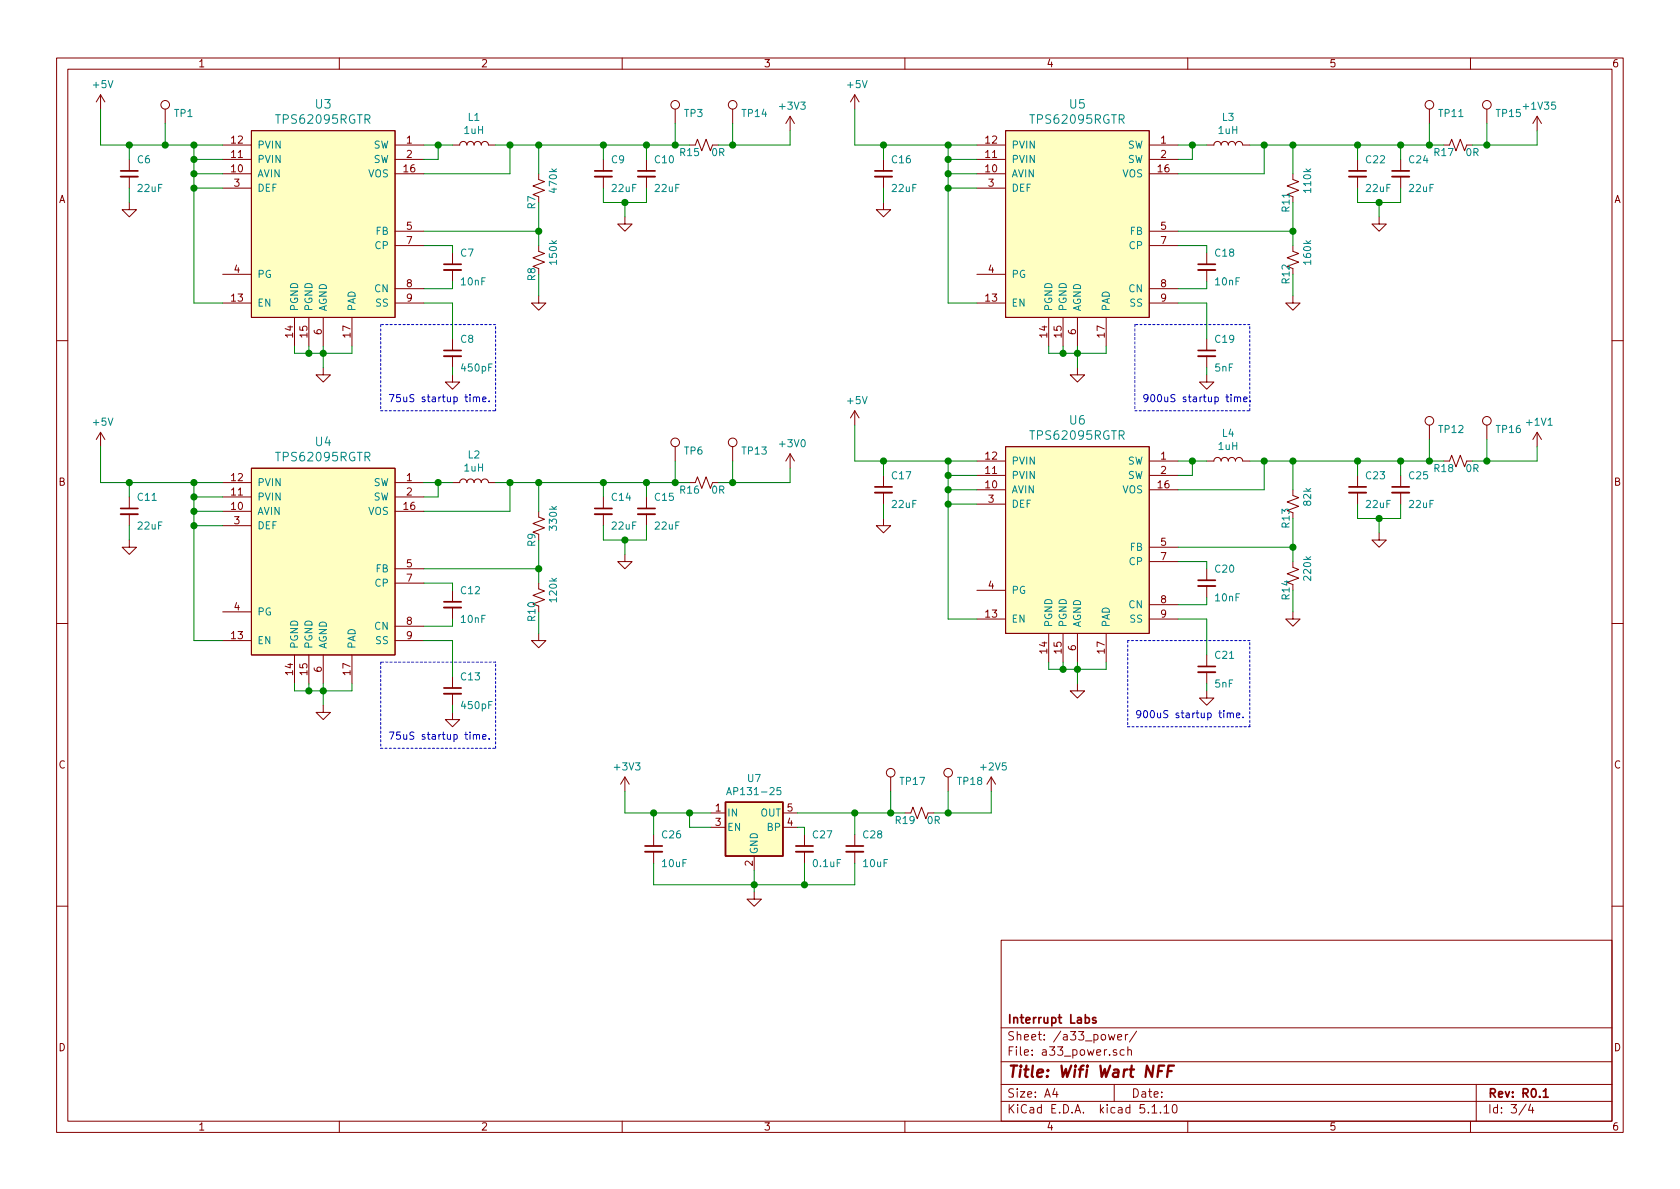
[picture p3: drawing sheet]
<svg xmlns="http://www.w3.org/2000/svg" width="297mm" height="210mm" viewBox="0 0 297 210" stroke-linecap="round" stroke-linejoin="round" font-family="sans-serif">
<g fill="none" stroke="#840000" stroke-width=".18">
<path d="M10 10.3h277v189.9h-277zM12 12.2h273v186.1h-273zM17.8 16.8l-.8 1.2M17.8 16.8v2.5M17.8 16.8l.7 1.2M29.2 19.3v2.5M60 10.3v1.9M110 10.3v1.9M119.4 19.3v2.5M129.5 19.3v2.5M151.1 16.8v2.5M151.1 16.8l-.7 1.2"/>
<path d="M151.1 16.8l.8 1.2M160 10.3v1.9M210 10.3v1.9M252.7 19.3v2.5M260 10.3v1.9M262.9 19.3v2.5M22.9 35.8v1.3h1.2l-1.2 1.2-1.3-1.2h1.3M22.9 28.2v2M22.9 31.2v2.1M39.4 25.6h5M39.4 30.7h5M39.4 28.2h5"/>
<path d="M39.4 33.3h5M44.4 23.1h25.4v33h-25.4zM69.8 25.6h5.1M69.8 30.7h5.1M69.8 28.2h5.1M80 25.6h1.3a.63 .63 0 0 1 .6-.6 .63 .63 0 0 1 .6 .6 .63 .63 0 0 1 .7-.6 .63 .63 0 0 1 .6 .6 .63 .63 0 0 1 .7-.6 .63 .63 0 0 1 .6 .6 .63 .63 0 0 1 .6-.6 .63 .63 0 0 1 .7 .6h1.2M95.2 30.7v1l1.1 .4-2.1 .8 2.1 .7-2.1 .8 1 .4M106.7 28.2v2M106.7 31.2v2.1M110.5 38.3v1.3h1.3l-1.3 1.3-1.3-1.3h1.3M114.3 28.2v2M114.3 31.2v2.1"/>
<path d="M121.9 25.6h1l.4-1 .8 2.1 .7-2.1 .8 2.1 .4-1.1h1M139.7 20.6v2.5M139.7 20.6l-.8 1.2M139.7 20.6l.8 1.2M156.2 35.8v1.3h1.3l-1.3 1.2-1.3-1.2h1.3M156.2 28.2v2M156.2 31.2v2.1M172.7 25.6h5.1M172.7 30.7h5.1M172.7 28.2h5.1M172.7 33.3h5.1M177.8 23.1h25.4v33h-25.4z"/>
<path d="M203.2 25.6h5.1M203.2 30.7h5.1M203.2 28.2h5.1M213.4 25.6h1.2a.63 .63 0 0 1 .7-.6 .63 .63 0 0 1 .6 .6 .63 .63 0 0 1 .6-.6 .63 .63 0 0 1 .7 .6 .63 .63 0 0 1 .6-.6 .63 .63 0 0 1 .6 .6 .63 .63 0 0 1 .7-.6 .63 .63 0 0 1 .6 .6h1.3M228.6 30.7v1l1 .4-2 .8 2 .7-2 .8 1 .4M240 28.2v2M240 31.2v2.1M243.8 38.3v1.3h1.3l-1.3 1.3-1.2-1.3h1.2M247.6 28.2v2M247.6 31.2v2.1M255.3 25.6h1l.4-1 .7 2.1 .8-2.1 .8 2.1 .3-1.1h1M271.8 20.6l-.8 1.2"/>
<path d="M271.8 20.6v2.5M271.8 20.6l.7 1.2M39.4 53.6h5M39.4 48.5h5M52.1 56.1v5.1M54.6 56.1v5.1M57.1 56.1v5.1M62.2 56.1v5.1M69.8 53.6h5.1M69.8 40.9h5.1M69.8 43.4h5.1M69.8 51h5.1"/>
<path d="M80 44.7v2M80 47.7v2.1M80 59.9v2.1M95.2 52.3v1.3h1.3l-1.3 1.3-1.2-1.3h1.2M95.2 43.4v1l1.1 .4-2.1 .8 2.1 .7-2.1 .8 1 .4M172.7 53.6h5.1M172.7 48.5h5.1M185.4 56.1v5.1M188 56.1v5.1M190.5 56.1v5.1M195.6 56.1v5.1M203.2 53.6h5.1"/>
<path d="M203.2 40.9h5.1M203.2 43.4h5.1M203.2 51h5.1M213.4 44.7v2M213.4 47.7v2.1M213.4 59.9v2.1M228.6 52.3v1.3h1.3l-1.3 1.3-1.3-1.3h1.3M228.6 43.4v1l1 .4-2 .8 2 .7-2 .8 1 .4M10 60.2h2M17.8 76.4v2.6M17.8 76.4l-.8 1.3M17.8 76.4l.7 1.3"/>
<path d="M57.1 65v1.3h1.3l-1.3 1.3-1.2-1.3h1.2M80 66.3v1.3h1.3l-1.3 1.2-1.3-1.2h1.3M80 63v2M119.4 79v2.5M129.5 79v2.5M151.1 72.6l-.7 1.3M151.1 72.6v2.6M151.1 72.6l.8 1.3M177.8 79h25.4v33h-25.4zM190.5 65v1.3h1.3l-1.3 1.3-1.3-1.3h1.3M213.4 66.3v1.3h1.2l-1.2 1.2-1.3-1.2h1.3M213.4 63v2"/>
<path d="M252.7 75.2v2.5M262.9 75.2v2.5M271.8 76.4v2.6M271.8 76.4l-.8 1.3M271.8 76.4l.7 1.3M285 60.2h2M22.9 95.5v1.3h1.2l-1.2 1.2-1.3-1.2h1.3M22.9 87.9v2M22.9 90.9v2.1M39.4 85.3h5M39.4 90.4h5M39.4 87.9h5"/>
<path d="M39.4 93h5M44.4 82.8h25.4v33h-25.4zM69.8 85.3h5.1M69.8 90.4h5.1M69.8 87.9h5.1M80 85.3h1.3a.63 .63 0 0 1 .6-.6 .63 .63 0 0 1 .6 .6 .63 .63 0 0 1 .7-.6 .63 .63 0 0 1 .6 .6 .63 .63 0 0 1 .7-.6 .63 .63 0 0 1 .6 .6 .63 .63 0 0 1 .6-.6 .63 .63 0 0 1 .7 .6h1.2M95.2 90.4v1l1.1 .4-2.1 .8 2.1 .7-2.1 .8 1 .4M106.7 87.9v2M106.7 90.9v2.1M110.5 98v1.3h1.3l-1.3 1.3-1.3-1.3h1.3M114.3 87.9v2M114.3 90.9v2.1"/>
<path d="M121.9 85.3h1l.4-1 .8 2.1 .7-2.1 .8 2.1 .4-1.1h1M139.7 80.3l-.8 1.2M139.7 80.3v2.5M139.7 80.3l.8 1.2M156.2 91.7v1.3h1.3l-1.3 1.2-1.3-1.2h1.3M156.2 84.1v2M156.2 87.1v2M172.7 81.5h5.1M172.7 86.6h5.1M172.7 84.1h5.1M172.7 89.1h5.1M203.2 81.5h5.1"/>
<path d="M203.2 86.6h5.1M203.2 84.1h5.1M203.2 96.8h5.1M203.2 99.3h5.1M213.4 81.5h1.2a.63 .63 0 0 1 .7-.6 .63 .63 0 0 1 .6 .6 .63 .63 0 0 1 .6-.6 .63 .63 0 0 1 .7 .6 .63 .63 0 0 1 .6-.6 .63 .63 0 0 1 .6 .6 .63 .63 0 0 1 .7-.6 .63 .63 0 0 1 .6 .6h1.3M228.6 86.6v1l1 .4-2 .8 2 .7-2 .8 1 .4M228.6 99.3v1l1 .4-2 .8 2 .7-2 .8 1 .4M240 84.1v2M240 87.1v2M243.8 94.2v1.3h1.3l-1.3 1.3-1.2-1.3h1.2M247.6 84.1v2M247.6 87.1v2"/>
<path d="M255.3 81.5h1l.4-1 .7 2 .8-2 .8 2 .3-1h1M10 110.3h2M39.4 113.3h5M39.4 108.2h5M52.1 115.8v5.1M54.6 115.8v5.1M57.1 115.8v5.1M62.2 115.8v5.1M69.8 113.3h5.1M69.8 100.6h5.1M69.8 103.1h5.1M69.8 110.7h5.1"/>
<path d="M80 104.4v2M80 107.4v2.1M80 119.6v2.1M95.2 103.1v1l1.1 .4-2.1 .8 2.1 .7-2.1 .8 1 .4M95.2 112v1.3h1.3l-1.3 1.2-1.2-1.2h1.2M172.7 109.5h5.1M172.7 104.4h5.1M185.4 112v5.1M188 112v5.1M190.5 112v5.1M195.6 112v5.1M203.2 109.5h5.1"/>
<path d="M203.2 106.9h5.1M213.4 100.6v2M213.4 103.6v2.1M213.4 115.8v2.1M213.4 118.9v2M228.6 108.2v1.3h1.3l-1.3 1.2-1.3-1.2h1.3M285 110.3h2M57.1 124.7v1.3h1.3l-1.3 1.2-1.2-1.2h1.2M80 126v1.2h1.3l-1.3 1.3-1.3-1.3h1.3M80 122.7v2M110.5 137.4l-.8 1.3M110.5 137.4v2.5"/>
<path d="M110.5 137.4l.8 1.3M157.5 137.4v2.5M167.6 137.4v2.5M175.3 137.4l-.8 1.3M175.3 137.4v2.5M175.3 137.4l.7 1.3M190.5 120.9v1.3h1.3l-1.3 1.2-1.3-1.2h1.3M213.4 122.2v1.2h1.2l-1.2 1.3-1.3-1.3h1.3M115.6 147.6v2M115.6 150.6v2M125.7 143.8h2.6M125.7 146.3h2.6"/>
<path d="M133.3 157.7v1.3h1.3l-1.3 1.3-1.2-1.3h1.2M133.3 151.4v2.5M138.4 143.8h2.6M138.4 146.3h2.6M142.2 147.6v2M142.2 150.6v2M151.1 147.6v2M151.1 150.6v2M160 143.8h1l.4-1.1 .8 2.1 .7-2.1 .8 2.1 .4-1h1M10 160.2h2M177 166.3h108v32h-108zM285 160.2h2"/>
<path d="M60 198.3v1.9M110 198.3v1.9M160 198.3v1.9M177 194.8h108M177 191.8h108M177 187.8h108M177 181.8h108M186.5 192.5l-.4 1h1M186.8 193v1M196 182.9l.3 1 .2-.7 .3 .7 .3-1M197 191.8v3M197.4 185.7a.37 .37 0 0 0-.6 .1l.1 .2 .5 .2 .1 .1-.2 .3-.5-.1"/>
<path d="M197.6 183.4l.7-.1v-.3l-.5-.1-.2 .2 .1 .7h.6M198.8 185.7l-.5-.1-.3 .3 .1 .6 .2 .1 .5-.1M199 182.9v1M199.4 185.7h.1a.37 .37 0 0 1 .6 .1v.8M199.4 182.9l-.3 .1-.1 .2M199.4 185.1v1.5M201 182.3l-1.3 2M203.7 195.8l.4-.5v1.5M203.7 196.8h.8M205.2 196.7v.1M205.8 195.8l.4-.5v1.5M205.8 196.8h.9"/>
<path d="M207.5 195.4l.2-.1a.94 .94 0 0 1 0 1.5h-.1a1 1 0 0 1-.1-1.4zM210 198.3v1.9M260 198.3v1.9M261 191.8v6.5M269.8 195.2l-1.2 2M270.6 195.2l-.3 1.1h.9M271 195.8v1"/>
<circle cx="29.2" cy="18.5" r=".76"/>
<circle cx="119.4" cy="18.5" r=".76"/>
<circle cx="129.5" cy="18.5" r=".76"/>
<circle cx="252.7" cy="18.5" r=".76"/>
<circle cx="262.9" cy="18.5" r=".76"/>
<circle cx="119.4" cy="78.2" r=".76"/>
<circle cx="129.5" cy="78.2" r=".76"/>
<circle cx="252.7" cy="74.4" r=".76"/>
<circle cx="262.9" cy="74.4" r=".76"/>
<circle cx="157.5" cy="136.6" r=".76"/>
<circle cx="167.6" cy="136.6" r=".76"/>
</g>
<g fill="none" stroke="#840000" stroke-width=".3">
<path d="M21.3 30.2h3.1M105.2 30.2h3M112.8 30.2h3M154.7 30.2h3M238.5 30.2h3.1M246.1 30.2h3.1M78.5 46.7h3M211.8 46.7h3.1M78.5 62h3M211.8 62h3.1M21.3 89.9h3.1M105.2 89.9h3"/>
<path d="M112.8 89.9h3M154.7 86.1h3M238.5 86.1h3.1M246.1 86.1h3.1M78.5 106.4h3M211.8 117.9h3.1M211.8 102.6h3.1M78.5 121.7h3M114 149.6h3.1M140.7 149.6h3.1M149.6 149.6h3.1M193.8 180a.37 .37 0 0 0-.6 .1v.3l.6 .1v.1l-.2 .3-.4-.1"/>
<path d="M272.9 193l.4-.5v1.5M272.9 194h.8"/>
</g>
<path d="M204.8 189.4h.6M205.8 188.4h-.9l-.3 2M206.5 189.4h.7M207.6 188.4h-1l-.3 2" fill="none" stroke="#840000" stroke-width=".41"/>
<g fill="none" stroke="#840000" stroke-width=".33">
<path d="M21.3 31.2h3.1M105.2 31.2h3M112.8 31.2h3M154.7 31.2h3M238.5 31.2h3.1M246.1 31.2h3.1M78.5 47.7h3M211.8 47.7h3.1M78.5 63h3M211.8 63h3.1M21.3 90.9h3.1M105.2 90.9h3"/>
<path d="M112.8 90.9h3M154.7 87.1h3M238.5 87.1h3.1M246.1 87.1h3.1M78.5 107.4h3M211.8 118.9h3.1M211.8 103.6h3.1M78.5 122.7h3M114 150.6h3.1M140.7 150.6h3.1M149.6 150.6h3.1"/>
</g>
<g fill="#ffffc2" stroke="#ffffc2" stroke-width=".18">
<path d="M177.8 79h25.4v33h-25.4z"/>
<path d="M44.4 82.8h25.4v33h-25.4z"/>
<path d="M177.8 23.1h25.4v33h-25.4z"/>
<path d="M128.3 141.9h10.1v9.5h-10.1z"/>
<path d="M44.4 23.1h25.4v33h-25.4z"/>
</g>
<path d="M128.3 141.9h10.1v9.5h-10.1z" fill="none" stroke="#840000" stroke-width=".25"/>
<path d="M138 139.3h-.6v.6l.1-.2 .5 .1v.6l-.2 .1-.4-.1M128.5 140.5l.4-1.2 .4 1.2M128.6 140.2h.6" fill="none" stroke="#008484" stroke-width=".18"/>
<g fill="none" stroke="#0000c2" stroke-width=".18" stroke-dasharray=".4 .4">
<path d="M67.3 57.4v15.2M87.6 57.4h-20.3M200.7 57.4v15.2M221 57.4h-20.3M67.3 72.6h20.3M87.6 72.6v-15.2M200.7 72.6h20.3M221 72.6v-15.2M67.3 117.1v15.2M87.6 117.1h-20.3M199.4 113.3v15.2M221 113.3h-21.6"/>
<path d="M67.3 132.3h20.3M87.6 132.3v-15.2M199.4 128.5h21.6M221 128.5v-15.2"/>
</g>
<g fill="none" stroke="#008400" stroke-width=".18">
<path d="M17.8 19.3v6.3h21.6M151.1 19.3v6.3h21.6M22.9 25.6v2.6M22.9 33.3v2.5M29.2 21.8v3.8M34.3 28.2h5.1M34.3 30.7h5.1M34.3 25.6v28h5.1M34.3 33.3h5.1M74.9 25.6h5.1M77.5 25.6v2.6h-2.6M87.6 25.6h34.3"/>
<path d="M90.2 25.6v5.1h-15.3M95.2 25.6v5.1M95.2 35.8v7.6M106.7 33.3v2.5h7.6v-2.5M106.7 25.6v2.6M110.5 35.8v2.5M114.3 25.6v2.6M119.4 21.8v3.8M129.5 21.8v3.8M139.7 23.1v2.5h-12.7M156.2 25.6v2.6M156.2 33.3v2.5"/>
<path d="M167.6 25.6v28h5.1M167.6 28.2h5.1M167.6 30.7h5.1M167.6 33.3h5.1M208.3 25.6h5.1M210.8 25.6v2.6h-2.5M221 25.6h34.3M223.5 25.6v5.1h-15.2M228.6 25.6v5.1M228.6 35.8v7.6M240 33.3v2.5h7.6v-2.5M240 25.6v2.6"/>
<path d="M243.8 35.8v2.5M247.6 25.6v2.6M252.7 21.8v3.8M262.9 21.8v3.8M271.8 23.1v2.5h-11.5M74.9 43.4h5.1v1.3M74.9 40.9h20.3M74.9 53.6h5.1v6.3M80 49.8v1.2h-5.1M95.2 48.5v3.8M208.3 43.4h5.1v1.3M208.3 53.6h5.1v6.3"/>
<path d="M208.3 40.9h20.3M213.4 49.8v1.2h-5.1M228.6 48.5v3.8M17.8 79v6.3h21.6M52.1 61.2v1.3h10.1v-1.3M54.6 61.2v1.3M57.1 61.2v3.8M80 65v1.3M151.1 75.2v6.3h21.6M185.4 61.2v1.3h10.2v-1.3M188 61.2v1.3M190.5 61.2v3.8"/>
<path d="M213.4 65v1.3M252.7 77.7v3.8M262.9 77.7v3.8M271.8 79v2.5h-11.5M22.9 85.3v2.6M22.9 93v2.5M34.3 85.3v28h5.1M34.3 90.4h5.1M34.3 87.9h5.1M34.3 93h5.1M74.9 85.3h5.1M77.5 85.3v2.6h-2.6"/>
<path d="M87.6 85.3h34.3M90.2 85.3v5.1h-15.3M95.2 85.3v5.1M95.2 95.5v7.6M106.7 93v2.5h7.6v-2.5M106.7 85.3v2.6M110.5 95.5v2.5M114.3 85.3v2.6M119.4 81.5v3.8M129.5 81.5v3.8M139.7 82.8v2.5h-12.7M156.2 81.5v2.6"/>
<path d="M156.2 89.1v2.6M167.6 81.5v28h5.1M167.6 89.1h5.1M167.6 86.6h5.1M167.6 84.1h5.1M208.3 81.5h5.1M208.3 96.8h20.3M208.3 99.3h5.1v1.3M210.8 81.5v2.6h-2.5M221 81.5h34.3M223.5 81.5v5.1h-15.2M228.6 81.5v5.1"/>
<path d="M228.6 91.7v7.6M240 89.1v2.6h7.6v-2.6M240 81.5v2.6M243.8 91.7v2.5M247.6 81.5v2.6M74.9 103.1h5.1v1.3M74.9 113.3h5.1v6.3M74.9 100.6h20.3M80 109.5v1.2h-5.1M95.2 108.2v3.8M185.4 117.1v1.3h10.2v-1.3M188 117.1v1.3"/>
<path d="M190.5 117.1v3.8M208.3 109.5h5.1v6.3M213.4 105.7v1.2h-5.1M228.6 104.4v3.8M52.1 120.9v1.3h10.1v-1.3M54.6 120.9v1.3M57.1 120.9v3.8M80 124.7v1.3M110.5 139.9v3.9h15.2M157.5 139.9v3.9M167.6 139.9v3.9M175.3 139.9v3.9h-10.2"/>
<path d="M213.4 120.9v1.3M115.6 152.6v3.9h35.5v-3.9M115.6 143.8v3.8M121.9 143.8v2.5h3.8M133.3 153.9v3.8M141 143.8h19M141 146.3h1.2v1.3M142.2 152.6v3.9M151.1 143.8v3.8"/>
</g>
<g fill="none" stroke="#0000c2" stroke-width=".18">
<path d="M83.7 70.3l.2-.1 .3 .1 .1 .7M83.7 70.2v.8M84.3 70.4l.1-.2 .3 .1 .1 .7M85.3 70.6l.6-.1v-.2l-.4-.1-.2 .2 .1 .6h.5M86.5 70.9v.1M218.3 70.3l.1-.1 .3 .1 .1 .7M218.3 70.2v.8M218.8 70.4l.2-.2 .3 .1 .1 .7M219.9 70.6l.6-.1-.1-.2-.3-.1-.2 .2 .1 .6h.4M221.1 70.9v.1M83.7 130l.2-.1h.3l.1 .8M83.7 129.9v.8"/>
<path d="M84.3 130.1l.1-.2h.3l.1 .8M85.3 130.3l.6-.1v-.3h-.4l-.2 .2 .1 .6h.5M86.5 130.6v.1M217 126.2l.2-.1h.3v.8M217 126.1v.8M217.5 126.3l.2-.2h.3l.1 .8M218.6 126.5l.6-.1v-.3h-.4l-.2 .2 .1 .6h.5M219.8 126.8v.1"/>
</g>
<g fill="#008400" stroke="#008400" stroke-width=".25">
<circle cx="243.8" cy="91.7" r=".51"/>
<circle cx="228.6" cy="96.8" r=".51"/>
<circle cx="223.5" cy="81.5" r=".51"/>
<circle cx="228.6" cy="81.5" r=".51"/>
<circle cx="210.8" cy="81.5" r=".51"/>
<circle cx="167.6" cy="81.5" r=".51"/>
<circle cx="167.6" cy="89.1" r=".51"/>
<circle cx="188" cy="118.4" r=".51"/>
<circle cx="190.5" cy="118.4" r=".51"/>
<circle cx="167.6" cy="86.6" r=".51"/>
<circle cx="167.6" cy="84.1" r=".51"/>
<circle cx="156.2" cy="25.6" r=".51"/>
<circle cx="247.7" cy="25.6" r=".51"/>
<circle cx="240" cy="25.6" r=".51"/>
<circle cx="243.8" cy="35.8" r=".51"/>
<circle cx="228.6" cy="40.9" r=".51"/>
<circle cx="223.5" cy="25.6" r=".51"/>
<circle cx="228.6" cy="25.6" r=".51"/>
<circle cx="252.7" cy="81.5" r=".51"/>
<circle cx="121.9" cy="143.8" r=".51"/>
<circle cx="157.5" cy="143.8" r=".51"/>
<circle cx="167.6" cy="143.8" r=".51"/>
<circle cx="151.1" cy="143.8" r=".51"/>
<circle cx="142.2" cy="156.5" r=".51"/>
<circle cx="133.4" cy="156.5" r=".51"/>
<circle cx="115.6" cy="143.8" r=".51"/>
<circle cx="262.9" cy="81.5" r=".51"/>
<circle cx="240" cy="81.5" r=".51"/>
<circle cx="262.9" cy="25.6" r=".51"/>
<circle cx="252.7" cy="25.6" r=".51"/>
<circle cx="119.4" cy="25.6" r=".51"/>
<circle cx="129.5" cy="25.6" r=".51"/>
<circle cx="129.5" cy="85.3" r=".51"/>
<circle cx="119.4" cy="85.3" r=".51"/>
<circle cx="156.2" cy="81.5" r=".51"/>
<circle cx="247.7" cy="81.5" r=".51"/>
<circle cx="90.2" cy="25.6" r=".51"/>
<circle cx="34.3" cy="90.4" r=".51"/>
<circle cx="34.3" cy="87.9" r=".51"/>
<circle cx="29.2" cy="25.6" r=".51"/>
<circle cx="22.9" cy="25.6" r=".51"/>
<circle cx="114.3" cy="25.6" r=".51"/>
<circle cx="106.7" cy="25.6" r=".51"/>
<circle cx="110.5" cy="35.8" r=".51"/>
<circle cx="95.3" cy="40.9" r=".51"/>
<circle cx="57.2" cy="122.2" r=".51"/>
<circle cx="95.3" cy="25.6" r=".51"/>
<circle cx="77.5" cy="25.6" r=".51"/>
<circle cx="34.3" cy="25.6" r=".51"/>
<circle cx="34.3" cy="33.3" r=".51"/>
<circle cx="54.6" cy="62.5" r=".51"/>
<circle cx="57.2" cy="62.5" r=".51"/>
<circle cx="34.3" cy="30.7" r=".51"/>
<circle cx="34.3" cy="28.2" r=".51"/>
<circle cx="106.7" cy="85.3" r=".51"/>
<circle cx="167.6" cy="25.6" r=".51"/>
<circle cx="167.6" cy="33.3" r=".51"/>
<circle cx="188" cy="62.5" r=".51"/>
<circle cx="190.5" cy="62.5" r=".51"/>
<circle cx="167.6" cy="30.7" r=".51"/>
<circle cx="167.6" cy="28.2" r=".51"/>
<circle cx="22.9" cy="85.3" r=".51"/>
<circle cx="114.3" cy="85.3" r=".51"/>
<circle cx="210.8" cy="25.6" r=".51"/>
<circle cx="110.5" cy="95.5" r=".51"/>
<circle cx="95.3" cy="100.6" r=".51"/>
<circle cx="90.2" cy="85.3" r=".51"/>
<circle cx="95.3" cy="85.3" r=".51"/>
<circle cx="77.5" cy="85.3" r=".51"/>
<circle cx="34.3" cy="85.3" r=".51"/>
<circle cx="34.3" cy="93" r=".51"/>
<circle cx="54.6" cy="122.2" r=".51"/>
</g>
<text font-size="2.8" fill="#840000" x="178" y="190.5">Title: Wifi Wart NFF</text>
<g font-size="2.1" fill="#008484">
<text x="49.1" y="21.9">TPS62095RGTR</text>
<text x="55.8" y="19.2">U3</text>
<text x="182.5" y="21.9">TPS62095RGTR</text>
<text x="189.2" y="19.2">U5</text>
<text x="182.5" y="77.8">TPS62095RGTR</text>
<text x="189.2" y="75.1">U6</text>
<text x="49.1" y="81.6">TPS62095RGTR</text>
<text x="55.8" y="78.9">U4</text>
</g>
<g font-size="2.1" fill="#840000">
<text x="178" y="184">Sheet: /a33_power/</text>
<text x="178" y="181">Interrupt Labs</text>
<text x="178" y="186.7">File: a33_power.sch</text>
<text x="178" y="196.9">KiCad E.D.A. kicad 5.1.10</text>
<text x="178" y="194.1">Size: A4</text>
<text x="200" y="194.1">Date:</text>
<text x="263" y="194.1">Rev: R0.1</text>
<text x="263" y="196.9">Id: 3/4</text>
</g>
<g font-size="1.8" fill="#840000">
<text x="35" y="11.9">1</text>
<text x="85" y="11.9">2</text>
<text x="135" y="11.9">3</text>
<text x="185" y="11.9">4</text>
<text x="235" y="11.9">5</text>
<text x="285" y="11.9">6</text>
<text x="40.9" y="27.9">11</text>
<text x="40.9" y="25.4">12</text>
<text x="71.9" y="25.4">1</text>
<text x="71.9" y="27.9">2</text>
<text x="174.3" y="27.9">11</text>
<text x="174.3" y="25.4">12</text>
<text x="205.3" y="25.4">1</text>
<text x="205.3" y="27.9">2</text>
<text x="10.4" y="35.9">A</text>
<text x="40.9" y="30.5">10</text>
<text x="41.4" y="33">3</text>
<text x="71.4" y="30.5">16</text>
<text x="174.3" y="30.5">10</text>
<text x="174.8" y="33">3</text>
<text x="204.8" y="30.5">16</text>
<text x="285.4" y="35.9">A</text>
<text x="71.9" y="40.6">5</text>
<text x="205.3" y="40.6">5</text>
<text x="71.9" y="43.2">7</text>
<text x="205.3" y="43.2">7</text>
<text x="40.9" y="53.3">13</text>
<text x="41.4" y="48.3">4</text>
<text x="71.9" y="50.8">8</text>
<text x="71.9" y="53.3">9</text>
<text x="174.3" y="53.3">13</text>
<text x="174.8" y="48.3">4</text>
<text x="205.3" y="50.8">8</text>
<text x="205.3" y="53.3">9</text>
<text x="51.8" y="59.6" transform="rotate(-90 51.8 59.6)">14</text>
<text x="54.4" y="59.6" transform="rotate(-90 54.4 59.6)">15</text>
<text x="56.9" y="59.2" transform="rotate(-90 56.9 59.2)">6</text>
<text x="62" y="59.6" transform="rotate(-90 62 59.6)">17</text>
<text x="185.2" y="59.6" transform="rotate(-90 185.2 59.6)">14</text>
<text x="187.7" y="59.6" transform="rotate(-90 187.7 59.6)">15</text>
<text x="190.2" y="59.2" transform="rotate(-90 190.2 59.2)">6</text>
<text x="195.3" y="59.6" transform="rotate(-90 195.3 59.6)">17</text>
<text x="174.3" y="83.8">11</text>
<text x="174.3" y="81.3">12</text>
<text x="205.3" y="81.3">1</text>
<text x="205.3" y="83.8">2</text>
<text x="10.4" y="85.9">B</text>
<text x="40.9" y="87.6">11</text>
<text x="40.9" y="85.1">12</text>
<text x="71.9" y="85.1">1</text>
<text x="71.9" y="87.6">2</text>
<text x="174.3" y="86.4">10</text>
<text x="174.8" y="88.9">3</text>
<text x="204.8" y="86.4">16</text>
<text x="285.4" y="85.9">B</text>
<text x="40.9" y="90.2">10</text>
<text x="41.4" y="92.7">3</text>
<text x="71.4" y="90.2">16</text>
<text x="71.9" y="100.3">5</text>
<text x="205.3" y="96.5">5</text>
<text x="205.3" y="99.1">7</text>
<text x="41.4" y="107.9">4</text>
<text x="71.9" y="102.9">7</text>
<text x="174.8" y="104.1">4</text>
<text x="205.3" y="106.7">8</text>
<text x="40.9" y="113">13</text>
<text x="71.9" y="110.5">8</text>
<text x="71.9" y="113">9</text>
<text x="174.3" y="109.2">13</text>
<text x="205.3" y="109.2">9</text>
<text x="51.8" y="119.3" transform="rotate(-90 51.8 119.3)">14</text>
<text x="54.4" y="119.3" transform="rotate(-90 54.4 119.3)">15</text>
<text x="56.9" y="118.8" transform="rotate(-90 56.9 118.8)">6</text>
<text x="62" y="119.3" transform="rotate(-90 62 119.3)">17</text>
<text x="185.2" y="115.5" transform="rotate(-90 185.2 115.5)">14</text>
<text x="187.7" y="115.5" transform="rotate(-90 187.7 115.5)">15</text>
<text x="190.2" y="115" transform="rotate(-90 190.2 115)">6</text>
<text x="195.3" y="115.5" transform="rotate(-90 195.3 115.5)">17</text>
<text x="10.4" y="135.9">C</text>
<text x="285.4" y="135.9">C</text>
<text x="126.5" y="143.5">1</text>
<text x="139.2" y="143.5">5</text>
<text x="126.5" y="146">3</text>
<text x="139.2" y="146">4</text>
<text x="133.1" y="153.1" transform="rotate(-90 133.1 153.1)">2</text>
<text x="10.4" y="185.9">D</text>
<text x="285.4" y="185.9">D</text>
<text x="35" y="199.9">1</text>
<text x="85" y="199.9">2</text>
<text x="135" y="199.9">3</text>
<text x="185" y="199.9">4</text>
<text x="235" y="199.9">5</text>
<text x="285" y="199.9">6</text>
</g>
<g font-size="1.8" fill="#008484">
<text x="16.6" y="15.6">+5V</text>
<text x="149.9" y="15.6">+5V</text>
<text x="30.9" y="20.7">TP1</text>
<text x="82.1" y="23.7">1uH</text>
<text x="82.8" y="21.4">L1</text>
<text x="121" y="20.7">TP3</text>
<text x="131.3" y="20.7">TP14</text>
<text x="138" y="19.4">+3V3</text>
<text x="215.5" y="23.7">1uH</text>
<text x="216.2" y="21.4">L3</text>
<text x="254.5" y="20.7">TP11</text>
<text x="264.6" y="20.7">TP15</text>
<text x="269.6" y="19.4">+1V35</text>
<text x="24.3" y="28.9">C6</text>
<text x="45.5" y="28.8">PVIN</text>
<text x="45.5" y="26.3">PVIN</text>
<text x="66" y="26.3">SW</text>
<text x="66" y="28.8">SW</text>
<text x="108.2" y="28.9">C9</text>
<text x="115.8" y="28.9">C10</text>
<text x="120.3" y="27.6">R15</text>
<text x="125.9" y="27.6">0R</text>
<text x="157.8" y="28.9">C16</text>
<text x="178.8" y="28.8">PVIN</text>
<text x="178.8" y="26.3">PVIN</text>
<text x="199.3" y="26.3">SW</text>
<text x="199.3" y="28.8">SW</text>
<text x="241.6" y="28.9">C22</text>
<text x="249.2" y="28.9">C24</text>
<text x="253.6" y="27.6">R17</text>
<text x="259.2" y="27.6">0R</text>
<text x="24.5" y="34">22uF</text>
<text x="45.5" y="31.4">AVIN</text>
<text x="45.5" y="33.9">DEF</text>
<text x="65.1" y="31.4">VOS</text>
<text x="98.5" y="33.9" transform="rotate(-90 98.5 33.9)">470k</text>
<text x="108.3" y="34">22uF</text>
<text x="115.9" y="34">22uF</text>
<text x="157.8" y="34">22uF</text>
<text x="178.8" y="31.4">AVIN</text>
<text x="178.8" y="33.9">DEF</text>
<text x="198.5" y="31.4">VOS</text>
<text x="231.8" y="33.9" transform="rotate(-90 231.8 33.9)">110k</text>
<text x="241.6" y="34">22uF</text>
<text x="249.3" y="34">22uF</text>
<text x="66.5" y="41.5">FB</text>
<text x="94.7" y="36.9" transform="rotate(-90 94.7 36.9)">R7</text>
<text x="199.8" y="41.5">FB</text>
<text x="228" y="37.4" transform="rotate(-90 228 37.4)">R11</text>
<text x="66.4" y="44.1">CP</text>
<text x="81.5" y="45.4">C7</text>
<text x="98.5" y="46.6" transform="rotate(-90 98.5 46.6)">150k</text>
<text x="199.7" y="44.1">CP</text>
<text x="214.9" y="45.4">C18</text>
<text x="231.8" y="46.6" transform="rotate(-90 231.8 46.6)">160k</text>
<text x="45.5" y="49.1">PG</text>
<text x="66.3" y="51.7">CN</text>
<text x="81.6" y="50.5">10nF</text>
<text x="94.7" y="49.6" transform="rotate(-90 94.7 49.6)">R8</text>
<text x="178.8" y="49.1">PG</text>
<text x="199.6" y="51.7">CN</text>
<text x="215" y="50.5">10nF</text>
<text x="228" y="50.1" transform="rotate(-90 228 50.1)">R12</text>
<text x="45.5" y="54.2">EN</text>
<text x="52.7" y="55.1" transform="rotate(-90 52.7 55.1)">PGND</text>
<text x="55.2" y="55.1" transform="rotate(-90 55.2 55.1)">PGND</text>
<text x="57.8" y="55.1" transform="rotate(-90 57.8 55.1)">AGND</text>
<text x="62.9" y="55.1" transform="rotate(-90 62.9 55.1)">PAD</text>
<text x="66.5" y="54.2">SS</text>
<text x="178.8" y="54.2">EN</text>
<text x="186.1" y="55.1" transform="rotate(-90 186.1 55.1)">PGND</text>
<text x="188.6" y="55.1" transform="rotate(-90 188.6 55.1)">PGND</text>
<text x="191.1" y="55.1" transform="rotate(-90 191.1 55.1)">AGND</text>
<text x="196.2" y="55.1" transform="rotate(-90 196.2 55.1)">PAD</text>
<text x="199.8" y="54.2">SS</text>
<text x="81.5" y="60.6">C8</text>
<text x="81.7" y="65.7">450pF</text>
<text x="214.9" y="65.7">5nF</text>
<text x="214.9" y="60.6">C19</text>
<text x="149.9" y="71.5">+5V</text>
<text x="16.6" y="75.3">+5V</text>
<text x="216.2" y="77.3">L4</text>
<text x="254.5" y="76.6">TP12</text>
<text x="264.6" y="76.6">TP16</text>
<text x="270.1" y="75.3">+1V1</text>
<text x="82.1" y="83.4">1uH</text>
<text x="82.8" y="81.1">L2</text>
<text x="121" y="80.4">TP6</text>
<text x="131.3" y="80.4">TP13</text>
<text x="138" y="79.1">+3V0</text>
<text x="178.8" y="82.2">PVIN</text>
<text x="199.3" y="82.2">SW</text>
<text x="215.5" y="79.6">1uH</text>
<text x="253.6" y="83.5">R18</text>
<text x="259.2" y="83.5">0R</text>
<text x="24.4" y="88.6">C11</text>
<text x="45.5" y="88.5">PVIN</text>
<text x="45.5" y="86">PVIN</text>
<text x="66" y="86">SW</text>
<text x="66" y="88.5">SW</text>
<text x="108.2" y="88.6">C14</text>
<text x="115.8" y="88.6">C15</text>
<text x="120.3" y="87.3">R16</text>
<text x="125.9" y="87.3">0R</text>
<text x="157.8" y="84.8">C17</text>
<text x="157.8" y="89.8">22uF</text>
<text x="178.8" y="87.2">AVIN</text>
<text x="178.8" y="84.7">PVIN</text>
<text x="178.8" y="89.8">DEF</text>
<text x="198.5" y="87.2">VOS</text>
<text x="199.3" y="84.7">SW</text>
<text x="231.8" y="89.4" transform="rotate(-90 231.8 89.4)">82k</text>
<text x="241.6" y="84.8">C23</text>
<text x="241.6" y="89.8">22uF</text>
<text x="249.2" y="84.8">C25</text>
<text x="249.3" y="89.8">22uF</text>
<text x="24.5" y="93.6">22uF</text>
<text x="45.5" y="91.1">AVIN</text>
<text x="45.5" y="93.6">DEF</text>
<text x="65.1" y="91.1">VOS</text>
<text x="98.5" y="93.6" transform="rotate(-90 98.5 93.6)">330k</text>
<text x="108.3" y="93.6">22uF</text>
<text x="115.9" y="93.6">22uF</text>
<text x="228" y="93.3" transform="rotate(-90 228 93.3)">R13</text>
<text x="66.5" y="101.2">FB</text>
<text x="94.7" y="96.6" transform="rotate(-90 94.7 96.6)">R9</text>
<text x="199.7" y="99.9">CP</text>
<text x="199.8" y="97.4">FB</text>
<text x="214.9" y="101.3">C20</text>
<text x="66.4" y="103.8">CP</text>
<text x="81.6" y="105.1">C12</text>
<text x="98.5" y="106.3" transform="rotate(-90 98.5 106.3)">120k</text>
<text x="178.8" y="105">PG</text>
<text x="199.6" y="107.6">CN</text>
<text x="215" y="106.3">10nF</text>
<text x="228" y="106" transform="rotate(-90 228 106)">R14</text>
<text x="231.8" y="102.5" transform="rotate(-90 231.8 102.5)">220k</text>
<text x="45.5" y="113.9">EN</text>
<text x="45.5" y="108.8">PG</text>
<text x="66.3" y="111.4">CN</text>
<text x="66.5" y="113.9">SS</text>
<text x="81.6" y="110.2">10nF</text>
<text x="94.7" y="109.8" transform="rotate(-90 94.7 109.8)">R10</text>
<text x="178.8" y="110.1">EN</text>
<text x="186.1" y="111" transform="rotate(-90 186.1 111)">PGND</text>
<text x="188.6" y="111" transform="rotate(-90 188.6 111)">PGND</text>
<text x="191.1" y="111" transform="rotate(-90 191.1 111)">AGND</text>
<text x="196.2" y="111" transform="rotate(-90 196.2 111)">PAD</text>
<text x="199.8" y="110.1">SS</text>
<text x="52.7" y="114.8" transform="rotate(-90 52.7 114.8)">PGND</text>
<text x="55.2" y="114.8" transform="rotate(-90 55.2 114.8)">PGND</text>
<text x="57.8" y="114.8" transform="rotate(-90 57.8 114.8)">AGND</text>
<text x="62.9" y="114.8" transform="rotate(-90 62.9 114.8)">PAD</text>
<text x="214.9" y="116.5">C21</text>
<text x="81.6" y="120.3">C13</text>
<text x="81.7" y="125.4">450pF</text>
<text x="214.9" y="121.6">5nF</text>
<text x="108.8" y="136.2">+3V3</text>
<text x="173.6" y="136.2">+2V5</text>
<text x="129.4" y="140.6">AP131-25</text>
<text x="132.2" y="138.3">U7</text>
<text x="159.2" y="138.8">TP17</text>
<text x="169.4" y="138.8">TP18</text>
<text x="117.1" y="148.3">C26</text>
<text x="128.5" y="144.4">IN</text>
<text x="128.5" y="146.9">EN</text>
<text x="134.4" y="144.4">OUT</text>
<text x="135.7" y="146.9">BP</text>
<text x="143.8" y="148.3">C27</text>
<text x="152.7" y="148.3">C28</text>
<text x="158.4" y="145.7">R19</text>
<text x="164" y="145.7">0R</text>
<text x="117.2" y="153.3">10uF</text>
<text x="134" y="151.1" transform="rotate(-90 134 151.1)">GND</text>
<text x="143.9" y="153.3">0.1uF</text>
<text x="152.7" y="153.3">10uF</text>
</g>
<g font-size="1.8" fill="#0000c2">
<text x="68.6" y="71.1">75uS startup time.</text>
<text x="201.9" y="71.1">900uS startup time.</text>
<text x="68.6" y="130.8">75uS startup time.</text>
<text x="200.7" y="127">900uS startup time.</text>
</g>
</svg>
